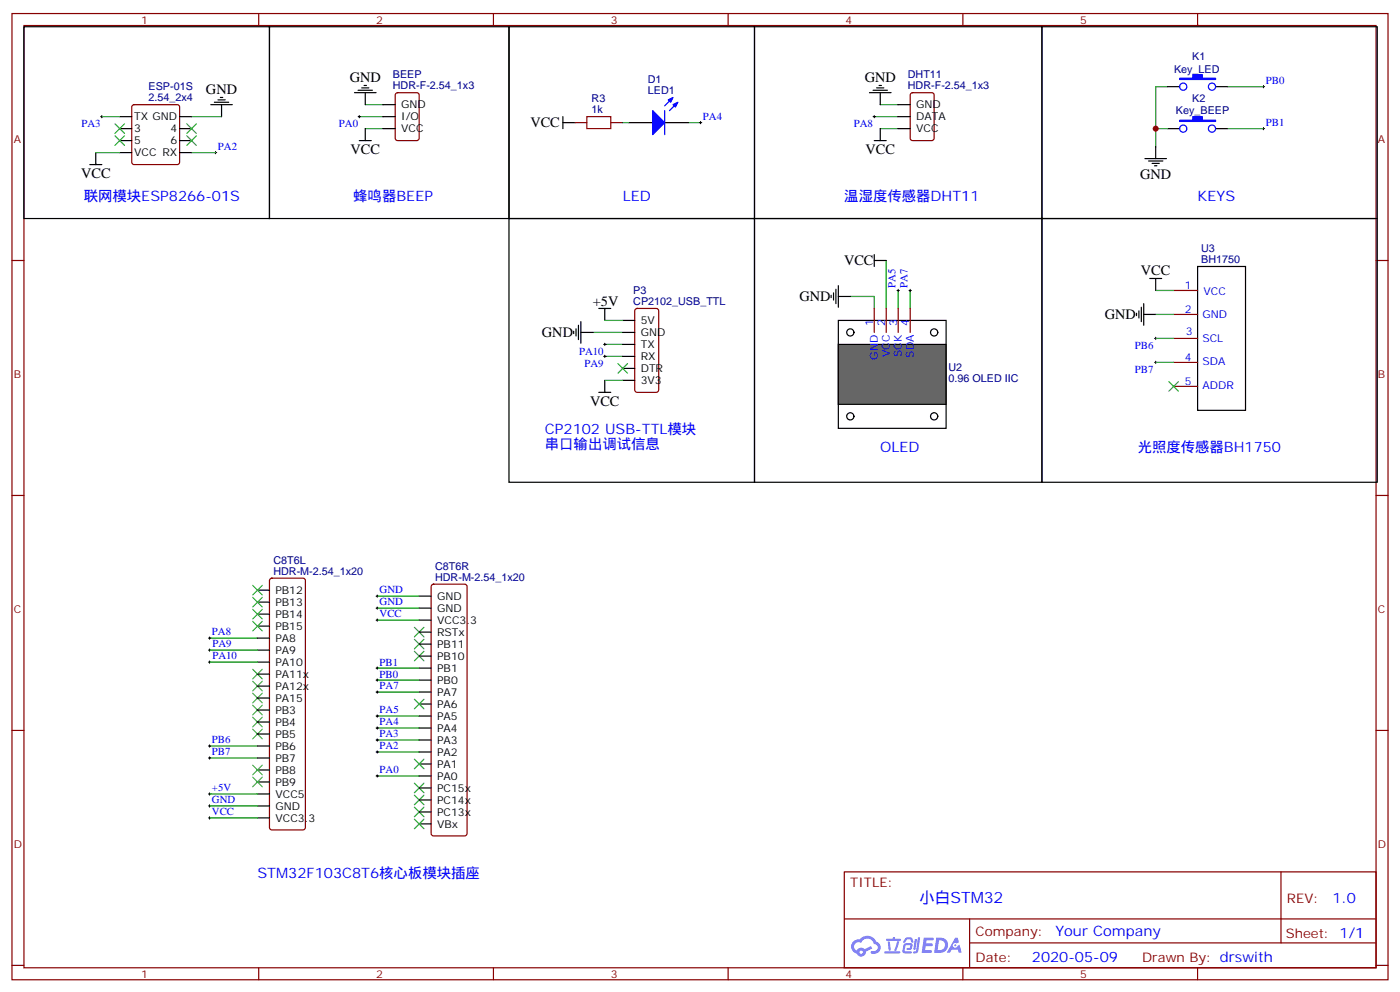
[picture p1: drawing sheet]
<svg xmlns="http://www.w3.org/2000/svg" width="412mm" height="292mm" viewBox="0 0 412 292" stroke-linecap="round" stroke-linejoin="round" font-family="sans-serif">
<g fill="none" stroke="#870000" stroke-width=".35">
<path d="M3.5 4h405.4v284.3h-405.4zM7.1 7.5h398.2v277.3h-398.2zM76.2 4v3.5M145.3 4v3.5M214.5 4v3.5M283.6 4v3.5M352.8 4v3.5M3.5 76.7h3.6M405.3 76.7h3.6M3.5 145.8h3.6M405.3 145.8h3.6M3.5 214.9h3.6"/>
<path d="M405.3 214.9h3.6M248.7 256.6h156.6v28.2h-156.6zM377.3 256.6v20.9M248.7 270.4h156.5M285.6 277.5h119.6M285.6 270.4v14.1M3.5 284.1h3.6M76.2 284.8v3.5M145.3 284.8v3.5M214.5 284.8v3.5M283.6 284.8v3.5M352.8 284.8v3.5"/>
<path d="M405.3 284.1h3.6"/>
</g>
<g fill="#5487ff">
<path d="M272.1 275.9h2.6l.3 .2-.1 .6h-2l-.1 .9h1.6l.4 .4-.4 .4h-1.7l-.2 1.2 1.8 .1 .3 .3-.2 .3-2.9 .1z"/>
<path d="M281.4 276h.7l.4 1.3-.7 .3a.74 .74 0 0 0-1.1 .3 .74 .74 0 0 0 .5 1.1 .74 .74 0 0 0 .9-.7l.5-.3 .7 2.3h-.9l-.2-.9h-1.9l-.5 .9h-.9z"/>
<path d="M269.5 276.4h.6l-.4 2.9a.31 .31 0 0 1-.3 .3 .31 .31 0 0 1-.3-.4z"/>
<path d="M270.4 275.9h.6l-.5 3.9a.89 .89 0 0 1-.7 .7 .89 .89 0 0 1-.9-.3l1-.4z"/>
<path d="M266.8 276.1l.6-.3 1.2 .2 .5 1.2-.6 .2-.4-1-1 .2a.95 .95 0 0 1-1 .8l-.1-.2z"/>
<path d="M266.4 277.7l1.8-.1a1.04 1.04 0 0 1 .6 1 1.04 1.04 0 0 1-.8 .9h-.7a.29 .29 0 0 1-.3-.3 .29 .29 0 0 1 .3-.2l.7-.1 .2-.8-1.4 .1-.4 1.7 1.9 .1a.29 .29 0 0 1 .3 .3 .29 .29 0 0 1-.3 .3l-2-.1-.4-.2 .2-2.1z"/>
<path d="M260.5 280h4.4a.3 .3 0 0 1 .3 .3 .3 .3 0 0 1-.3 .3h-4.3z"/>
<path d="M264.3 277h.6l-.5 1.7a1.02 1.02 0 0 1-.7 1.2l-.2-.3z"/>
<path d="M261.5 277.1h.6l.3 2.4-.3 .3-.3-.2z"/>
<path d="M261.1 276.3h1.9l.2-.6h.5l-.1 .6h1.5a.29 .29 0 0 1 .3 .3 .29 .29 0 0 1-.3 .2h-3.9z"/>
<path d="M275.8 275.9l-.6 4.5h1.4a2.27 2.27 0 0 0 2.7-2.3 2.27 2.27 0 0 0-2.7-2.2zM276.6 276.7a1.5 1.5 0 0 1 1.8 1.5 1.5 1.5 0 0 1-1.9 1.4h-.3z"/>
<path d="M251.4 277.1a2.09 2.09 0 0 0 1 3.5 1.37 1.37 0 0 0 1.5 .9 1.37 1.37 0 0 0 1.1-1.4l2-1-.5-.7-1.8 .9a1.4 1.4 0 0 0-2.3 .5 1.32 1.32 0 0 1-.6-1.9 1.32 1.32 0 0 1 1.9-.4 2.02 2.02 0 0 1 2-1.3 2.02 2.02 0 0 1 1.8 1.6 1.09 1.09 0 0 1 1.1 1.4 1.09 1.09 0 0 1-1.6 .7 .41 .41 0 0 0-.5 .3 .41 .41 0 0 0 .4 .5 1.89 1.89 0 0 0 2.4-1.2 1.89 1.89 0 0 0-1.2-2.4 2.98 2.98 0 0 0-5-.7l-1 .2zM253.2 280.2a.52 .52 0 0 1 1 0 .52 .52 0 0 1-1 0z"/>
<circle cx="281.4" cy="278.2" r=".28"/>
</g>
<path d="M105.8 34.3h7.1M107.6 37.9h5.3M107.6 30.8h5.3M257.5 34.3h7.1M259.3 37.9h5.3M259.3 30.8h5.3M261.1 76.7v14.1M250.5 87.2h7v3.6M264.6 85.5v5.3M268.1 85.5v5.3" fill="none" stroke="#008700" stroke-width=".35"/>
<path d="M105.5 34.3h.7M105.8 34v.7M257.2 34.3h.7M257.5 34v.7M264.2 85.5h.7M264.6 85.1v.7M267.8 85.5h.7M268.1 85.1v.7" fill="none" stroke="#000" stroke-width=".29"/>
<g fill="none" stroke="#000" stroke-width=".35">
<path d="M104.4 27.3h6.4M105.5 26.6h4.2M106.5 25.9h2.2M107.2 25.2h.7M107.6 27.3v3.5M107.6 37.9v3.5M256.1 27.3h6.4M257.2 26.6h4.2M258.2 25.9h2.1M258.9 25.2h.7M259.3 27.3v3.5M259.3 37.9v3.5"/>
<path d="M105.8 41.4h3.6M257.5 41.4h3.6M257.5 76.7h3.6M257.5 74.9v3.5M244.8 86.9v.7M245.5 86.2v2.1M246.2 85.1v4.3M246.9 94.3h31.8v31.7h-31.8zM246.9 87.2h3.6M246.9 84.1v6.3"/>
</g>
<path d="M246.9 101.4h31.8v17.6h-31.8z" fill="#666" stroke="#000" stroke-width=".35"/>
<g fill="none" stroke="#000" stroke-width=".35">
<path d="M7.1 7.9h72.3v56.4h-72.3zM79.4 7.9h70.5v56.4h-70.5zM149.9 7.9h72.3v56.4h-72.3zM222.2 7.9h84.7v56.4h-84.7zM306.9 7.9h98.8v56.4h-98.8zM35.3 37.9h3.5M35.3 34.3h3.5M52.9 37.9h3.5M52.9 34.3h3.5M62.1 30.8h6.3M63.1 30.1h4.3M64.2 29.4h2.1"/>
<path d="M64.9 28.7h.7M65.3 30.8v3.5M112.9 37.9h3.5M112.9 34.3h3.5M112.9 30.8h3.5M165.8 36.1h3.5M165.8 34.3v3.6M185.2 36.1h7.1M195.8 36.1h7M264.6 37.9h3.5M264.6 34.3h3.5M264.6 30.8h3.5"/>
<path d="M344 25.5h3.5M344 37.9h3.5M358.1 25.5h3.5M358.1 37.9h3.5M26.5 48.4h3.5M28.2 44.9v3.5M35.3 41.4h3.5M35.3 44.9h3.5M52.9 41.4h3.5M52.9 44.9h3.5M337.3 46.7h6.3M338.3 47.4h4.2"/>
<path d="M339.4 48.1h2.1M340.1 48.8h.7M340.4 43.1v3.6M149.9 64.3h72.3v77.6h-72.3zM222.2 64.3h84.7v77.6h-84.7zM306.9 64.3h98.8v77.6h-98.8zM352.8 78.4h14.1v42.4h-14.1zM169 97.5v.7M169.7 96.8v2.1M170.4 95.7v4.2M171.1 97.8h3.5M171.1 94.7v6.3"/>
<path d="M176.4 90.8h3.5M178.2 90.8v3.5M183.4 97.8h3.6M183.4 94.3h3.6M334.8 92.2v.7M335.5 91.5v2.1M336.2 90.4v4.3M336.9 92.5h3.5M336.9 89.4v6.3M338.7 82h3.5M340.4 82v3.5M176.4 115.5h3.5"/>
<path d="M178.2 111.9v3.6M183.4 101.4h3.6M183.4 104.9h3.6M183.4 108.4h3.6M183.4 111.9h3.6M75.8 173.7h3.6M75.8 177.2h3.6M123.5 175.4h3.5M123.5 179h3.5M75.8 180.7h3.6M75.8 184.3h3.6M75.8 187.8h3.6"/>
<path d="M75.8 191.3h3.6M75.8 194.8h3.6M75.8 198.4h3.6M123.5 182.5h3.5M123.5 186h3.5M123.5 189.5h3.5M123.5 193.1h3.5M123.5 196.6h3.5M75.8 201.9h3.6M75.8 205.4h3.6M75.8 209h3.6M75.8 212.5h3.6"/>
<path d="M75.8 216h3.6M75.8 219.5h3.6M123.5 200.1h3.5M123.5 203.7h3.5M123.5 207.2h3.5M123.5 210.7h3.5M123.5 214.2h3.5M123.5 217.8h3.5M75.8 223.1h3.6M75.8 226.6h3.6M75.8 230.1h3.6M75.8 233.6h3.6"/>
<path d="M75.8 237.2h3.6M123.5 221.3h3.5M123.5 224.8h3.5M123.5 228.4h3.5M123.5 231.9h3.5M123.5 235.4h3.5M123.5 238.9h3.5M75.8 240.7h3.6M123.5 242.5h3.5"/>
<circle cx="250.5" cy="97.8" r="1.06"/>
<circle cx="275.2" cy="97.8" r="1.06"/>
<circle cx="250.5" cy="122.5" r="1.06"/>
<circle cx="275.2" cy="122.5" r="1.06"/>
</g>
<g fill="none" stroke="#870000" stroke-width=".35">
<path d="M39 31l.5-.2h12.7l.5 .2 .2 .5v16.2l-.2 .5-.5 .2h-12.7l-.5-.2-.2-.5v-16.2zM116.7 27.5l.4-.2h5.7l.6 .4 .1 13-.5 .6-5.9 .1-.6-.5-.1-12.9zM169.3 36.1h3.6M179.9 36.1h3.5M268.3 27.5l.5-.2h5.7l.6 .4 .1 13-.5 .6-5.9 .1-.6-.5-.1-12.9zM187.2 91l.5-.2h5.6l.7 .4v23.6l-.4 .6-5.9 .1-.7-.5v-23.5zM257.5 90.8v7M261.1 90.8v7M264.6 90.8v7M268.1 90.8v7M345.7 85.5h7.1M345.7 92.5h7.1"/>
<path d="M345.7 99.6h7.1M345.7 106.6h7.1M345.7 113.7h7.1M79.6 170.4l.5-.3h9.2l.5 .3 .2 .5v72.6l-.3 .5-.4 .2h-9.2l-.5-.2-.2-.5v-72.6zM127.2 172.1l.5-.2h9.2l.5 .2 .2 .5v72.7l-.3 .5-.4 .2h-9.2l-.5-.2-.2-.5v-72.7z"/>
</g>
<g fill="none" stroke="#008700" stroke-width=".35">
<path d="M30 34.3h5.3M56.4 34.3h8.9M183.4 36.1h1.8M202.8 36.1h3.6M340.4 37.9h3.6M344 25.5h-3.6v17.6M361.6 37.9h10.6M361.6 25.5h10.6M28.2 44.9h7.1M56.4 44.9h7.1M174.6 97.8h8.8M178.2 94.3h5.2"/>
<path d="M340.4 99.6h5.3M340.4 92.5h5.3M340.4 85.5h5.3M178.2 101.4h5.2M178.2 104.9h5.2M178.2 111.9h5.2M340.4 106.6h5.3M111.1 175.4h12.4M111.1 179h12.4M61.7 187.8h14.1M61.7 194.8h14.1M61.7 191.3h14.1"/>
<path d="M111.1 196.6h12.4M111.1 182.5h12.4M61.7 219.5h14.1M111.1 214.2h12.4M111.1 210.7h12.4M111.1 203.7h12.4M111.1 217.8h12.4M111.1 200.1h12.4M61.7 223.1h14.1M61.7 237.2h14.1M61.7 233.6h14.1M111.1 228.4h12.4"/>
<path d="M111.1 221.3h12.4M61.7 240.7h14.1"/>
</g>
<g fill="#00f" stroke="#00f" stroke-width=".35">
<path d="M347.5 23h3.9v-1h2.8v1h3.9v.4h-10.6z"/>
<path d="M347.5 35.4h3.9v-1.1h2.8v1.1h3.9v.3h-10.6z"/>
<path d="M192.3 32.6l3.5 3.5-3.5 3.5z"/>
<path d="M198.3 30.8l1.4-.7-.7 1.4z"/>
<path d="M196.8 29.4l1.5-.7-.7 1.4z"/>
</g>
<path d="M195.8 32.6v7M197.6 29.4l-1.8 1.8M199 30.8l-1.8 1.8M349.6 25.5a1.06 1.06 0 0 0-1.5-.9 1.06 1.06 0 0 0-.2 1.7 1.06 1.06 0 0 0 1.7-.6M349.6 37.9a1.06 1.06 0 0 0-1.5-1 1.06 1.06 0 0 0-.2 1.8 1.06 1.06 0 0 0 1.7-.7M358.1 25.5a1.06 1.06 0 0 0-1.6-.9 1.06 1.06 0 0 0-.1 1.7 1.06 1.06 0 0 0 1.7-.6M358.1 37.9a1.06 1.06 0 0 0-1.6-1 1.06 1.06 0 0 0-.1 1.8 1.06 1.06 0 0 0 1.7-.7" fill="none" stroke="#00f" stroke-width=".35"/>
<g fill="none" stroke="#000" stroke-width=".29">
<path d="M29.6 34.3h.7M30 34v.7M206 36.1h.7M206.4 35.7v.7M371.8 25.5h.7M371.8 37.9h.7M372.2 25.2v.7M372.2 37.5v.7M63.1 44.9h.8M63.5 44.6v.7M340.1 99.6h.7M340.4 99.2v.7"/>
<path d="M177.8 104.9h.7M177.8 101.4h.7M178.2 101v.7M178.2 104.5v.7M340.1 106.6h.7M340.4 106.3v.7M110.8 175.4h.7M110.8 179h.7M111.1 175.1v.7M111.1 178.6v.7M61.4 187.8h.7M61.4 194.8h.7"/>
<path d="M61.4 191.3h.7M61.7 187.4v.7M61.7 191v.7M61.7 194.5v.7M110.8 196.6h.7M110.8 182.5h.7M111.1 182.1v.7M111.1 196.3v.7M111.1 199.8v.7M61.4 219.5h.7M61.7 219.2v.7M110.8 203.7h.7"/>
<path d="M110.8 210.7h.7M110.8 214.2h.7M110.8 217.8h.7M110.8 200.1h.7M111.1 203.3v.7M111.1 210.4v.7M111.1 213.9v.7M111.1 217.4v.7M61.4 223.1h.7M61.4 237.2h.7M61.4 233.6h.7M61.7 222.7v.7"/>
<path d="M61.7 233.3v.7M61.7 236.8v.7M110.8 221.3h.7M110.8 228.4h.7M111.1 220.9v.8M111.1 228v.7M61.4 240.7h.7M61.7 240.3v.8"/>
</g>
<path d="M172.9 34.3h7v3.6h-7z" fill="none" stroke="#a10000" stroke-width=".35"/>
<g fill="none" stroke="#3c3" stroke-width=".35">
<path d="M33.9 36.4l2.8 2.9M33.9 40l2.8 2.8M36.7 36.4l-2.8 2.9M36.7 40l-2.8 2.8M55 40l2.9 2.8M55 36.4l2.9 2.9M57.9 40l-2.9 2.8M57.9 36.4l-2.9 2.9M182 107l2.9 2.8M184.9 107l-2.9 2.8M344.3 112.3l2.8 2.8M347.1 112.3l-2.8 2.8"/>
<path d="M74.4 175.8l2.9 2.8M74.4 172.3l2.9 2.8M74.4 179.3l2.9 2.8M77.3 175.8l-2.9 2.8M77.3 172.3l-2.9 2.8M77.3 179.3l-2.9 2.8M74.4 197l2.9 2.8M74.4 182.8l2.9 2.9M77.3 197l-2.9 2.8M77.3 182.8l-2.9 2.9M122.1 188.1l2.8 2.9M122.1 191.7l2.8 2.8"/>
<path d="M122.1 184.6l2.8 2.8M124.9 188.1l-2.8 2.9M124.9 191.7l-2.8 2.8M124.9 184.6l-2.8 2.8M74.4 214.6l2.9 2.8M74.4 211.1l2.9 2.8M74.4 207.5l2.9 2.9M74.4 204l2.9 2.8M74.4 200.5l2.9 2.8M77.3 214.6l-2.9 2.8M77.3 211.1l-2.9 2.8M77.3 207.5l-2.9 2.9"/>
<path d="M77.3 204l-2.9 2.8M77.3 200.5l-2.9 2.8M122.1 205.8l2.8 2.8M124.9 205.8l-2.8 2.8M74.4 225.2l2.9 2.8M74.4 228.7l2.9 2.8M77.3 225.2l-2.9 2.8M77.3 228.7l-2.9 2.8M122.1 230.5l2.8 2.8M122.1 234l2.8 2.8M122.1 237.5l2.8 2.8M122.1 223.4l2.8 2.8"/>
<path d="M124.9 230.5l-2.8 2.8M124.9 234l-2.8 2.8M124.9 237.5l-2.8 2.8M124.9 223.4l-2.8 2.8M122.1 241.1l2.8 2.8M124.9 241.1l-2.8 2.8"/>
</g>
<circle cx="340.4" cy="37.9" r=".88" fill="#c00"/>
<text font-size="4.6" fill="#00f" x="270.8" y="265.6">小白STM32</text>
<g font-size="4.2">
<text x="60.7" y="27.7">GND</text>
<text x="103" y="24.1">GND</text>
<text x="254.7" y="24.1">GND</text>
<text x="156.2" y="37.5">VCC</text>
<text x="103.2" y="45.3">VCC</text>
<text x="254.9" y="45.3">VCC</text>
<text x="23.9" y="52.4">VCC</text>
<text x="335.9" y="52.7">GND</text>
<text x="248.6" y="78.1">VCC</text>
<text x="336.1" y="80.8">VCC</text>
<text x="235.5" y="88.6">GND</text>
<text x="174.6" y="90.1">+5V</text>
<text x="325.4" y="93.9">GND</text>
<text x="159.6" y="99.2">GND</text>
<text x="173.8" y="119.4">VCC</text>
</g>
<g font-size="4.2" fill="#00f">
<text x="24.7" y="59">联网模块ESP8266-01S</text>
<text x="104.1" y="59">蜂鸣器BEEP</text>
<text x="183.4" y="59">LED</text>
<text x="248.7" y="59">温湿度传感器DHT11</text>
<text x="352.8" y="59">KEYS</text>
<text x="160.5" y="127.8">CP2102 USB-TTL模块</text>
<text x="160.5" y="132">串口输出调试信息</text>
<text x="259.3" y="133.1">OLED</text>
<text x="335.1" y="133.1">光照度传感器BH1750</text>
<text x="75.8" y="258.3">STM32F103C8T6核心板模块插座</text>
<text x="392.5" y="265.8">1.0</text>
<text x="310.9" y="275.4">Your Company</text>
<text x="304" y="283.2">2020-05-09</text>
</g>
<g font-size="3.9" fill="#800">
<text x="250.5" y="261.2">TITLE:</text>
<text x="379.1" y="265.8">REV:</text>
<text x="287.4" y="275.4">Company:</text>
<text x="378.7" y="276">Sheet: 1/1</text>
<text x="287.4" y="283">Date:</text>
<text x="336.4" y="283.1">Drawn By: drswith</text>
</g>
<g font-size="3.2" fill="#800">
<text x="41.6" y="7">1</text>
<text x="110.8" y="7">2</text>
<text x="179.9" y="7">3</text>
<text x="249.1" y="7">4</text>
<text x="318.2" y="7">5</text>
<text x="4.1" y="42.1">A</text>
<text x="405.9" y="42.1">A</text>
<text x="4.1" y="111.2">B</text>
<text x="405.9" y="111.2">B</text>
<text x="4.1" y="180.4">C</text>
<text x="405.9" y="180.4">C</text>
<text x="4.1" y="249.5">D</text>
<text x="405.9" y="249.5">D</text>
<text x="41.6" y="287.8">1</text>
<text x="110.8" y="287.8">2</text>
<text x="179.9" y="287.8">3</text>
<text x="249.1" y="287.8">4</text>
<text x="318.2" y="287.8">5</text>
</g>
<g font-size="3.2" fill="#000080">
<text x="351.2" y="17.8">K1</text>
<text x="115.7" y="23">BEEP</text>
<text x="267.4" y="23">DHT11</text>
<text x="345.8" y="21.3">Key_LED</text>
<text x="43.8" y="29.7">2.54_2x4</text>
<text x="43.8" y="26.6">ESP-01S</text>
<text x="115.7" y="26.2">HDR-F-2.54_1x3</text>
<text x="190.8" y="27.6">LED1</text>
<text x="190.8" y="24.3">D1</text>
<text x="267.4" y="26.2">HDR-F-2.54_1x3</text>
<text x="174.3" y="33.3">1k</text>
<text x="174.3" y="30.1">R3</text>
<text x="346.4" y="33.7">Key_BEEP</text>
<text x="351.2" y="30.1">K2</text>
<text x="353.8" y="77.4">BH1750</text>
<text x="353.8" y="74.2">U3</text>
<text x="186.5" y="89.7">CP2102_USB_TTL</text>
<text x="186.5" y="86.6">P3</text>
<text x="279.4" y="112.4">0.96 OLED IIC</text>
<text x="279.4" y="109.2">U2</text>
<text x="80.5" y="165.9">C8T6L</text>
<text x="128.2" y="167.7">C8T6R</text>
<text x="80.5" y="169.1">HDR-M-2.54_1x20</text>
<text x="128.2" y="170.9">HDR-M-2.54_1x20</text>
</g>
<g font-size="3.2" fill="#00f">
<text x="372.9" y="24.7">PB0</text>
<text x="207.1" y="35.2">PA4</text>
<text x="24" y="37.4">PA3</text>
<text x="99.8" y="37.4">PA0</text>
<text x="251.5" y="37.4">PA8</text>
<text x="372.9" y="37">PB1</text>
<text x="64.2" y="44">PA2</text>
<text x="263.8" y="84.8" transform="rotate(-90 263.8 84.8)">PA5</text>
<text x="267.3" y="84.8" transform="rotate(-90 267.3 84.8)">PA7</text>
<text x="349" y="85.1">1</text>
<text x="354.5" y="86.9">VCC</text>
<text x="349" y="92.2">2</text>
<text x="354.2" y="93.6">GND</text>
<text x="257.2" y="96.1" transform="rotate(-90 257.2 96.1)">1</text>
<text x="260.7" y="96.1" transform="rotate(-90 260.7 96.1)">2</text>
<text x="264.2" y="96.1" transform="rotate(-90 264.2 96.1)">3</text>
<text x="267.8" y="96.1" transform="rotate(-90 267.8 96.1)">4</text>
<text x="349.3" y="98.5">3</text>
<text x="354.2" y="100.6">SCL</text>
<text x="170.6" y="104.5">PA10</text>
<text x="172.2" y="108">PA9</text>
<text x="258.6" y="105.8" transform="rotate(-90 258.6 105.8)">GND</text>
<text x="262.1" y="105.1" transform="rotate(-90 262.1 105.1)">VCC</text>
<text x="265.6" y="105.1" transform="rotate(-90 265.6 105.1)">SCK</text>
<text x="269.2" y="105.3" transform="rotate(-90 269.2 105.3)">SDA</text>
<text x="334.3" y="102.7">PB6</text>
<text x="349" y="106.3">4</text>
<text x="354.2" y="107.4">SDA</text>
<text x="334.3" y="109.7">PB7</text>
<text x="349" y="113.3">5</text>
<text x="354.2" y="114.4">ADDR</text>
<text x="111.8" y="174.5">GND</text>
<text x="111.8" y="178">GND</text>
<text x="111.8" y="181.6">VCC</text>
<text x="62.4" y="186.9">PA8</text>
<text x="62.6" y="190.3">PA9</text>
<text x="62.6" y="193.8">PA10</text>
<text x="111.8" y="195.9">PB1</text>
<text x="111.8" y="199.4">PB0</text>
<text x="111.8" y="202.8">PA7</text>
<text x="111.8" y="209.9">PA5</text>
<text x="111.8" y="213.4">PA4</text>
<text x="62.4" y="218.6">PB6</text>
<text x="111.8" y="220.4">PA2</text>
<text x="111.8" y="216.9">PA3</text>
<text x="62.4" y="222.1">PB7</text>
<text x="111.8" y="227.5">PA0</text>
<text x="62.4" y="232.7">+5V</text>
<text x="62.4" y="239.8">VCC</text>
<text x="62.4" y="236.2">GND</text>
</g>
<g font-size="3.2">
<text x="39.5" y="35.4">TX GND</text>
<text x="118.2" y="31.9">GND</text>
<text x="118.2" y="35.4">I/O</text>
<text x="269.9" y="31.9">GND</text>
<text x="269.9" y="35.4">DATA</text>
<text x="39.5" y="38.9">3</text>
<text x="50.2" y="38.9">4</text>
<text x="118.2" y="38.9">VCC</text>
<text x="269.9" y="38.9">VCC</text>
<text x="39.5" y="42.4">5</text>
<text x="39.5" y="46">VCC RX</text>
<text x="50.2" y="42.4">6</text>
<text x="188.7" y="95.4">5V</text>
<text x="188.7" y="98.9">GND</text>
<text x="188.7" y="102.4">TX</text>
<text x="188.7" y="105.9">RX</text>
<text x="188.7" y="109.5">DTR</text>
<text x="188.7" y="113">3V3</text>
<text x="81.1" y="174.7">PB12</text>
<text x="81.1" y="178.3">PB13</text>
<text x="128.8" y="176.5">GND</text>
<text x="81.1" y="181.8">PB14</text>
<text x="81.1" y="185.3">PB15</text>
<text x="128.8" y="180">GND</text>
<text x="128.8" y="183.6">VCC3.3</text>
<text x="81.1" y="188.8">PA8</text>
<text x="128.8" y="187.1">RSTx</text>
<text x="128.8" y="190.6">PB11</text>
<text x="81.1" y="192.4">PA9</text>
<text x="81.1" y="195.9">PA10</text>
<text x="128.8" y="194.1">PB10</text>
<text x="128.8" y="197.7">PB1</text>
<text x="81.1" y="199.4">PA11x</text>
<text x="81.1" y="203">PA12x</text>
<text x="128.8" y="201.2">PB0</text>
<text x="81.1" y="206.5">PA15</text>
<text x="128.8" y="204.7">PA7</text>
<text x="128.8" y="208.2">PA6</text>
<text x="81.1" y="210">PB3</text>
<text x="81.1" y="213.5">PB4</text>
<text x="128.8" y="211.8">PA5</text>
<text x="128.8" y="215.3">PA4</text>
<text x="81.1" y="217.1">PB5</text>
<text x="81.1" y="220.6">PB6</text>
<text x="128.8" y="218.8">PA3</text>
<text x="81.1" y="224.1">PB7</text>
<text x="81.1" y="227.6">PB8</text>
<text x="128.8" y="222.4">PA2</text>
<text x="128.8" y="225.9">PA1</text>
<text x="81.1" y="231.2">PB9</text>
<text x="128.8" y="229.4">PA0</text>
<text x="128.8" y="232.9">PC15x</text>
<text x="81.1" y="234.7">VCC5</text>
<text x="81.1" y="238.2">GND</text>
<text x="128.8" y="236.5">PC14x</text>
<text x="128.8" y="240">PC13x</text>
<text x="81.1" y="241.8">VCC3.3</text>
<text x="128.8" y="243.5">VBx</text>
</g>
</svg>
